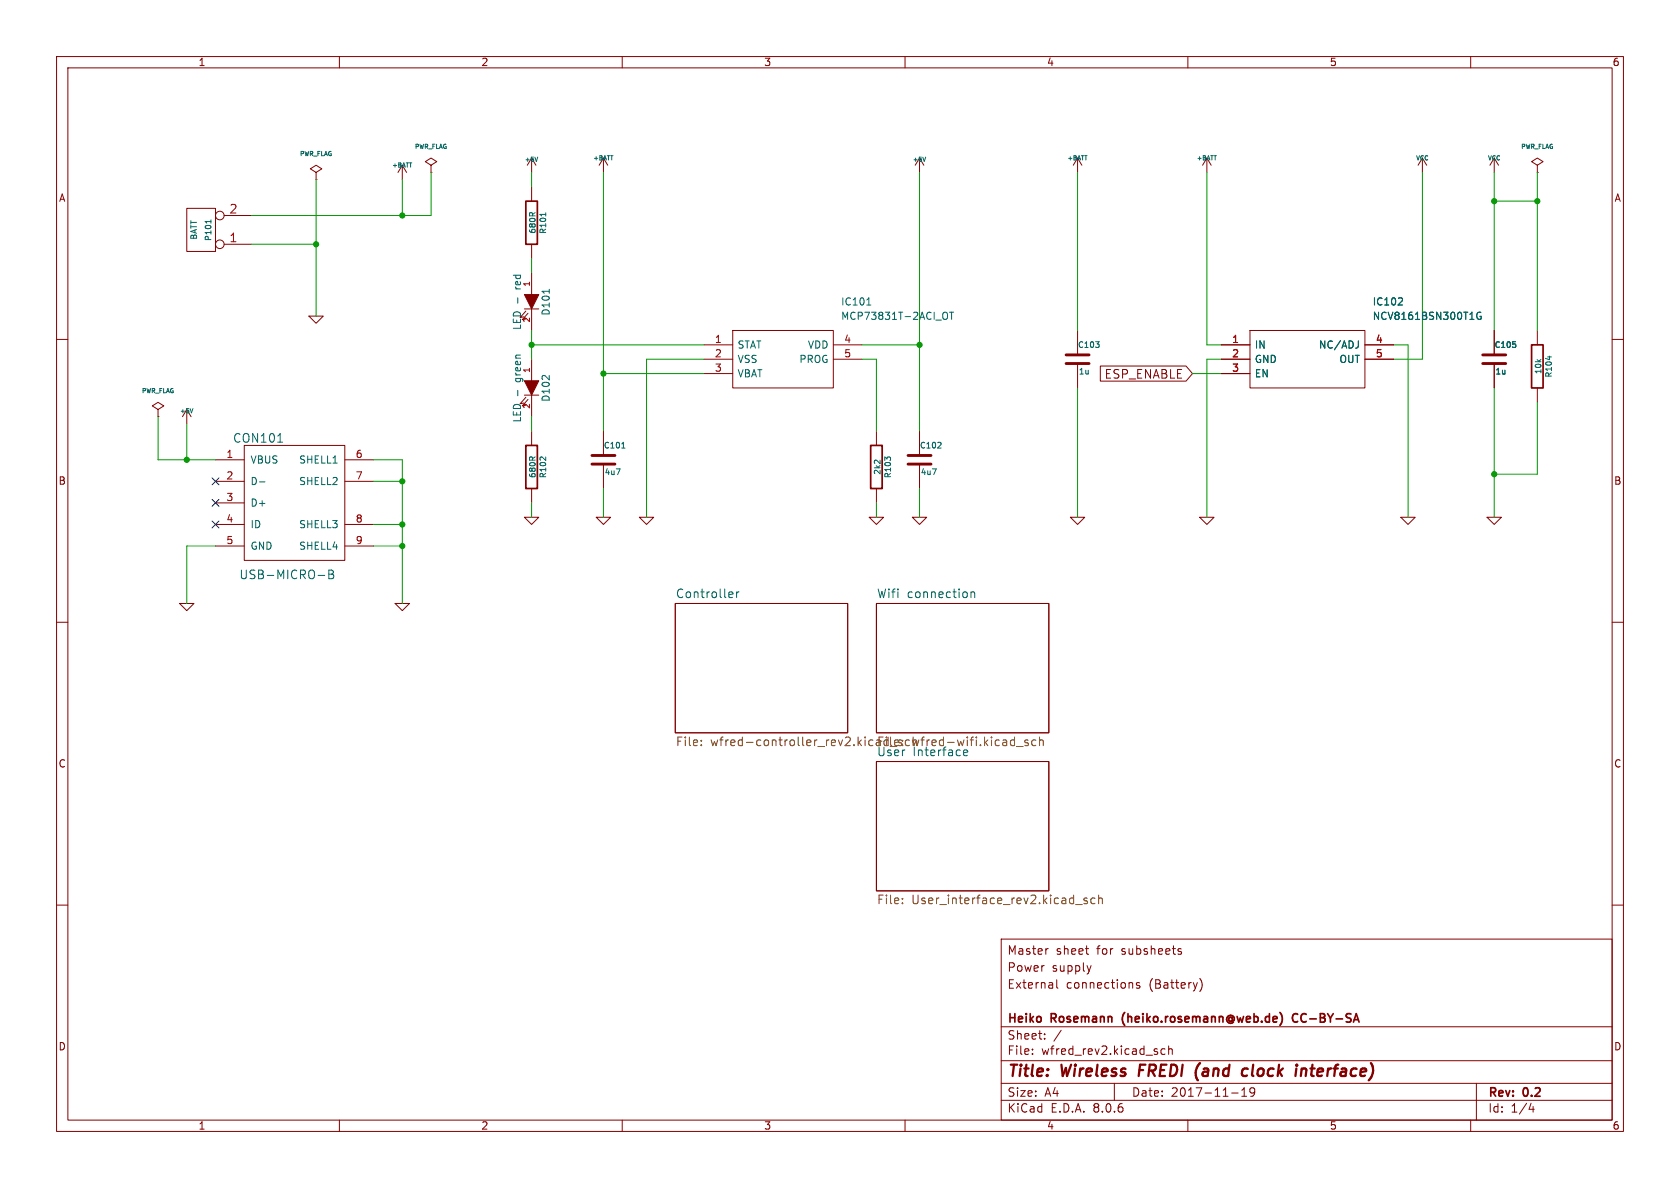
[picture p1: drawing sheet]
<svg xmlns="http://www.w3.org/2000/svg" width="297mm" height="210mm" viewBox="0 0 297 210" stroke-linecap="round" stroke-linejoin="round" font-family="sans-serif">
<g fill="none" stroke="#840000" stroke-width=".18">
<path d="M10 10h277v190h-277zM12 12h273v186h-273zM60 10v2M110 10v2M160 10v2M210 10v2M260 10v2M33 36.8h5.1v7.7h-5.1zM39.6 38.1h4.8M55.9 30.5l1-.7-1-.6-1 .6 1 .7v1.3M55.9 31.8h.1M71.1 29.2l-.7 1.3"/>
<path d="M71.1 29.2v2.6M71.1 29.2l.8 1.3M76.2 29.2l1-.6-1-.7-1 .7 1 .6v1.3M76.2 30.5h.1M94 27.9v2.6M94 33v2.6M94 27.9l-.8 1.3M94 27.9l.7 1.3M106.7 27.9v2.6M106.7 27.9l-.8 1.3M106.7 27.9l.7 1.3M162.6 27.9l-.8 1.3"/>
<path d="M162.6 27.9v2.6M162.6 27.9l.7 1.3M190.5 27.9v2.6M190.5 27.9l-.8 1.3M190.5 27.9l.8 1.3M213.4 27.9l-.8 1.3M213.4 27.9v2.6M213.4 27.9l.7 1.3M251.5 27.9l-.8 1.3M251.5 27.9v2.6M251.5 27.9l.7 1.3M264.2 27.9l-.8 1.3"/>
<path d="M264.2 27.9v2.6M264.2 27.9l.7 1.3M271.8 29.2l1-.6-1-.7-1 .7 1 .6v1.3M271.8 30.5h.1M10 60h2M39.6 43.2h4.8M54.6 55.9h2.5l-1.2 1.3zM92.7 54.6h2.5M93 55l-1.1 1.1 .7-.1M93.3 55.4l-1 1.1 .7-.1M94 43.2v2.5M94 48.3v3.8"/>
<path d="M94 54.6v3.8M129.5 58.4h17.8v10.2h-17.8zM190.5 58.4v4.3M221 58.4h20.3v10.2h-20.3zM264.2 58.4v4.3M271.8 58.4v2.6M285 60h2M27.9 72.4l1.1-.6-1.1-.7-1 .7 1 .6v1.3M27.9 73.7h.1M33 72.4l-.7 1.3M33 72.4v2.5M33 72.4l.8 1.3"/>
<path d="M43.2 78.7h17.8v20.4h-17.8zM92.7 69.9h2.5M93 70.2l-1.1 1.2 .7-.2M93.3 70.6l-1 1.2 .7-.2M94 63.5v3.8M94 69.9v3.8M94 76.2v2.5M106.7 76.2v4.3M124.5 61h5M124.5 63.5h5M124.5 66h5M147.3 61h5.1"/>
<path d="M147.3 63.5h5.1M154.9 76.2v2.5M162.6 76.2v4.3M190.5 64.3v4.3M194.5 64.7h15.2l1.1 1.3-1.1 1.4h-15.2zM215.9 61h5.1M215.9 63.5h5.1M215.9 66h5.1M241.3 61h5.1M241.3 63.5h5.1M264.2 64.3v4.3M271.8 68.6v2.5"/>
<path d="M38.1 81.3h5.1M38.1 85.1h5.1M38.1 88.9h5.1M38.1 92.7h5.1M38.1 96.5h5.1M61 81.3h5M61 85.1h5M61 92.7h5M61 96.5h5M92.7 91.4h2.5l-1.2 1.3zM94 86.4v2.5M105.4 91.4h2.5l-1.2 1.3z"/>
<path d="M106.7 82v4.4M113 91.4h2.6l-1.3 1.3zM153.7 91.4h2.5l-1.3 1.3zM154.9 86.4v2.5M161.3 91.4h2.5l-1.2 1.3zM162.6 82v4.4M189.2 91.4h2.6l-1.3 1.3zM212.1 91.4h2.5l-1.2 1.3zM247.6 91.4h2.6l-1.3 1.3zM262.9 91.4h2.5l-1.2 1.3zM10 110h2M31.7 106.7h2.6l-1.3 1.3z"/>
<path d="M69.8 106.7h2.6l-1.3 1.3zM119.4 106.7h30.5v22.8h-30.5zM154.9 106.7h30.5v22.8h-30.5zM285 110h2M154.9 134.6h30.5v22.9h-30.5zM10 160h2M285 160h2M177 166h108v32h-108zM185.3 167.7l-.3 .1M186.8 173.2v1.3l.2 .2M191.9 167.7h.6M192.3 168.7h.2"/>
<path d="M192.9 170.7l-.4 1M201.5 173.8l-.4-.1-.2 .2 .1 .2 .5 .2v.3h-.6M208.5 167.7l.3 .1M208.5 168.2l.3 .1 .1 .2-.2 .2h-.3M212.1 173a1.72 1.72 0 0 1 0 2.3M60 198v2M110 198v2M160 198v2M177 194.5h108M177 191.5h108M177 187.5h108M177 181.5h108"/>
<path d="M182.5 186.3v.1M182.5 185.5v.1M184.7 183.6v.1M184.7 182.8v.1M187.6 182.1l-1.3 2M197 191.5v3M206 185.5l-.5-.1-.3 .3v.4l.2 .2h.6M206.6 185.5l.2-.1 .4 .1v.9M206.6 184.9v1.5M210 198v2M217.7 193.2h1.2M219.5 193.8h.9"/>
<path d="M219.5 192.7l.5-.4v1.5M221.8 192.9l-.3 .3h-.3l-.2-.3 .1-.5 .4-.1 .2 .1a.99 .99 0 0 1-.3 1.4h-.3M260 198v2M261 191.5v6.5M270.7 195l-.4 1.1h.9M271 195.6v1"/>
<circle cx="38.9" cy="38.1" r=".76"/>
<circle cx="38.9" cy="43.2" r=".76"/>
</g>
<path d="M201.6 188.2l-.3 2M211.7 190.9l.1 .1M212.2 187.9l-.5 .6M220 188.9l.6 .1M220.5 190.1l-.6 .1M230.4 188.9l.5 .1 .1 .2-.2 1" fill="none" stroke="#840000" stroke-width=".4"/>
<path d="M93 35.6h2v7.6h-2zM93 78.7h2v7.7h-2zM153.9 78.7h2.1v7.7h-2.1zM270.8 61h2v7.6h-2zM226.3 179a1.76 1.76 0 0 1 0 2.2M229.3 179.3a.74 .74 0 0 0-.9 .5 .74 .74 0 0 0 .6 .9l.3-.1" fill="none" stroke="#840000" stroke-width=".3"/>
<g fill="none" stroke="#006464" stroke-width=".18">
<path d="M37.3 38.9v.6M37.3 39.2h-1l.1 .1M93.7 37.6h.3M94.6 37.6l-.5 .3M95.1 27.8l-.3 .7M96.5 37.6v.6M163.6 27.8l-.2 .7M91.5 52.6v1M97.1 51.1v.8M153.2 53.9h.8M153.5 52.8l.1-.2v1.3M167 55.2a.43 .43 0 0 1 .5 .4v.4a.43 .43 0 0 1-.5 .5"/>
<path d="M167.9 55.2h.7M168.2 55.2v1.3M247.8 52.7l.1 .2v.3l-.7 .7h.7M261.8 55.3a.59 .59 0 0 0-.7 .5 .59 .59 0 0 0 .7 .6l.1-.5h-.3M34.1 72.2l-.2 .8M49.1 78.2h.9M91.5 69v1M109.9 79.2h.6M165.7 79.2h.7M166.3 78.3v.3M193.7 60.4h.6l-.3 .4M194.3 60.9v.4"/>
<path d="M240.1 60.3v.9l-.1 .3M267.9 60.9v.4M273.9 63v.6M45.9 85.2h.9M93.7 80.8h.3M94.6 80.8l-.5 .3M95.6 80.8h.3M96.5 80.8v.6M109 82.9h.6l-.4 1M156.8 81.1l-.4-.3v.6M156.9 80.8h.4M164.8 82.9h.7l-.4 1"/>
<path d="M56.2 101.7h1.2M58.1 100.8h.5l.3 .1v.3l-.3 .3a.41 .41 0 0 1 .4 .4 .41 .41 0 0 1-.3 .4h-.6zM58.1 101.5h.5M129.1 104.6l.4 .1 .1 .3-.8 .1M129.5 105.6h-.4M130.2 104.6v1M130.7 104.6l-.3 .1-.2 .2M171.7 104.8l.2-.2 .3 .1 .1 .9M171.7 104.6v1M170.4 132.8v.7h.6"/>
</g>
<g fill="none" stroke="#725600" stroke-width=".18">
<path d="M124 131.7v.1M124 130.9v.1M159.5 130.9v.1M160.1 131.7l.5 .1M160.6 130.8l-.5 .1-.1 .6M179.7 132h1.2M181.7 130.9l-.3-.1-.2 .2v.2l.5 .2v.3h-.5M183.1 130.9l-.4-.1-.3 .3v.4l.1 .2h.6M183.8 130.9l.2-.1 .4 .1v.9M183.8 130.3v1.5M159.5 159.6v.2M159.5 158.8v.2"/>
<path d="M190.2 159.9h1.1M192.2 158.8l-.4-.1-.2 .3 .1 .2 .5 .1v.4h-.6M193.6 158.8l-.5-.1-.3 .3v.5l.2 .2h.6M194.2 158.9l.2-.2 .4 .1 .1 1M194.2 158.2v1.6"/>
</g>
<path d="M188.5 64.3h4M188.5 62.7h4M262.1 64.3h4.1M262.1 62.7h4.1M104.6 82h4.1M104.6 80.5h4.1M160.5 82h4.1M160.5 80.5h4.1" fill="none" stroke="#840000" stroke-width=".51"/>
<g fill="#840000" stroke="#840000" stroke-width=".18">
<path d="M92.7 52.1h2.5l-1.2 2.5z"/>
<path d="M92.7 67.3h2.5l-1.2 2.6z"/>
</g>
<g fill="none" stroke="#009600" stroke-width=".18">
<path d="M55.9 31.8v24.1M71.1 31.8v6.3M76.2 30.5v7.6h-31.8M94 30.5v2.5M106.7 30.5v45.7M162.6 30.5v45.7M190.5 30.5v27.9M213.4 30.5v30.5h2.5M251.5 30.5v33h-5.1M264.2 30.5v27.9M264.2 35.6h7.6M271.8 30.5v27.9"/>
<path d="M44.4 43.2h11.5M94 45.7v2.6M94 58.4v5.1M27.9 73.7v7.6h10.2M33 74.9v6.4M94 73.7v2.5M94 61h30.5M106.7 66h17.8M124.5 63.5h-10.2v27.9M152.4 63.5h2.5v12.7M152.4 61h10.2M190.5 68.6v22.8"/>
<path d="M210.8 66h5.1M215.9 63.5h-2.5v27.9M246.4 61h2.5v30.4M264.2 68.6v22.8M271.8 71.1v12.7h-7.6M38.1 96.5h-5.1v10.2M66 92.7h5.1M66 81.3h5.1v25.4M66 96.5h5.1M66 85.1h5.1M94 88.9v2.5M106.7 86.4v5"/>
<path d="M154.9 88.9v2.5M162.6 86.4v5"/>
</g>
<path d="M37.5 88.3l1.2 1.2M37.5 92.1l1.2 1.2M37.5 84.5l1.2 1.2M38.7 88.3l-1.2 1.2M38.7 92.1l-1.2 1.2M38.7 84.5l-1.2 1.2" fill="none" stroke="#000084" stroke-width=".18"/>
<g fill="#009600" stroke="#009600" stroke-width=".18">
<circle cx="71.1" cy="38.1" r=".46"/>
<circle cx="55.9" cy="43.2" r=".46"/>
<circle cx="94" cy="61" r=".46"/>
<circle cx="271.8" cy="35.6" r=".46"/>
<circle cx="264.2" cy="83.8" r=".46"/>
<circle cx="264.2" cy="35.6" r=".46"/>
<circle cx="162.6" cy="61" r=".46"/>
<circle cx="106.7" cy="66" r=".46"/>
<circle cx="71.1" cy="92.7" r=".46"/>
<circle cx="71.1" cy="96.5" r=".46"/>
<circle cx="33" cy="81.3" r=".46"/>
<circle cx="71.1" cy="85.1" r=".46"/>
</g>
<g font-size="2.8" fill="#840000">
<text x="178" y="190.9">Title:</text>
<text x="187.7" y="190.9">Wireless</text>
<text x="202.2" y="190.9">FREDI</text>
<text x="213" y="190.9">(and</text>
<text x="222.1" y="190.9">clock</text>
<text x="232.3" y="190.9">interface)</text>
</g>
<g font-size="2.1" fill="#a90000">
<text x="40.5" y="37.8">2</text>
<text x="40.5" y="42.9">1</text>
</g>
<g font-size="2.1" fill="#840000">
<text x="195.2" y="67.1">ESP_ENABLE</text>
<text x="178" y="172">Power</text>
<text x="178" y="169">Master</text>
<text x="185.9" y="172">supply</text>
<text x="186.7" y="169">sheet</text>
<text x="194" y="169">for</text>
<text x="198.4" y="169">subsheets</text>
<text x="178" y="175">External</text>
<text x="188.4" y="175">connections</text>
<text x="203.2" y="175">(Battery)</text>
<text x="178" y="184">Sheet:</text>
<text x="178" y="181.2">Heiko</text>
<text x="185.9" y="181.2">Rosemann</text>
<text x="199.1" y="181.2">(heiko.rosemann@web.de)</text>
<text x="229.8" y="181.2">CC-BY-SA</text>
<text x="178" y="186.7">File:</text>
<text x="184.1" y="186.7">wfred_rev2.kicad_sch</text>
<text x="178" y="196.9">KiCad</text>
<text x="178" y="194.1">Size:</text>
<text x="184.7" y="194.1">A4</text>
<text x="185.7" y="196.9">E.D.A.</text>
<text x="193.3" y="196.9">8.0.6</text>
<text x="200" y="194.1">Date:</text>
<text x="207" y="194.1">2017-11-19</text>
<text x="263" y="194.3">Rev:</text>
<text x="263" y="196.9">Id:</text>
<text x="267.1" y="196.9">1/4</text>
<text x="269.4" y="194.3">0.2</text>
</g>
<g font-size="2.1" fill="#006464">
<text x="41.1" y="78.5">CON101</text>
<text x="42.2" y="102.6">USB-MICRO-B</text>
<text x="119.4" y="105.8">Controller</text>
<text x="154.9" y="105.8">Wifi</text>
<text x="160.3" y="105.8">connection</text>
</g>
<g font-size="2.1" fill="#725600">
<text x="119.4" y="132.2">File:</text>
<text x="125.6" y="132.2">wfred-controller_rev2.kicad_schFile:</text>
<text x="154.9" y="133.8">User</text>
<text x="161.1" y="132.2">wfred-wifi.kicad_sch</text>
<text x="161.3" y="133.8">Interface</text>
<text x="154.9" y="160.1">File:</text>
<text x="161.1" y="160.1">User_interface_rev2.kicad_sch</text>
</g>
<g font-size="1.8" fill="#840000">
<text x="35" y="11.9">1</text>
<text x="85" y="11.9">2</text>
<text x="135" y="11.9">3</text>
<text x="185" y="11.9">4</text>
<text x="235" y="11.9">5</text>
<text x="285" y="11.9">6</text>
<text x="10.3" y="35.9">A</text>
<text x="285.3" y="35.9">A</text>
<text x="10.3" y="85.9">B</text>
<text x="285.3" y="85.9">B</text>
<text x="10.3" y="135.9">C</text>
<text x="285.3" y="135.9">C</text>
<text x="10.3" y="185.9">D</text>
<text x="285.3" y="185.9">D</text>
<text x="35" y="199.9">1</text>
<text x="85" y="199.9">2</text>
<text x="135" y="199.9">3</text>
<text x="185" y="199.9">4</text>
<text x="235" y="199.9">5</text>
<text x="285" y="199.9">6</text>
</g>
<g font-size="1.8" fill="#006464">
<text x="92.3" y="51.1" transform="rotate(-90 92.3 51.1)">red</text>
<text x="92.3" y="58.4" transform="rotate(-90 92.3 58.4)">LED -</text>
<text x="97.4" y="55.9" transform="rotate(-90 97.4 55.9)">D101</text>
<text x="148.6" y="54.2">IC101</text>
<text x="148.6" y="56.7">MCP73831T-2ACI_OT</text>
<text x="242.6" y="54.2">IC102</text>
<text x="242.6" y="56.7">NCV8161BSN300T1G</text>
<text x="130.3" y="61.8">STAT</text>
<text x="130.3" y="64.4">VSS</text>
<text x="141.2" y="64.4">PROG</text>
<text x="142.7" y="61.8">VDD</text>
<text x="221.7" y="61.8">IN</text>
<text x="221.7" y="64.4">GND</text>
<text x="233.1" y="61.8">NC/ADJ</text>
<text x="236.7" y="64.4">OUT</text>
<text x="92.3" y="67.4" transform="rotate(-90 92.3 67.4)">green</text>
<text x="97.4" y="71.1" transform="rotate(-90 97.4 71.1)">D102</text>
<text x="130.3" y="66.9">VBAT</text>
<text x="221.7" y="66.9">EN</text>
<text x="92.3" y="74.8" transform="rotate(-90 92.3 74.8)">LED -</text>
<text x="44.2" y="82.1">VBUS</text>
<text x="52.8" y="82.1">SHELL1</text>
<text x="44.2" y="86">D-</text>
<text x="44.2" y="89.8">D+</text>
<text x="52.8" y="86">SHELL2</text>
<text x="44.2" y="93.6">ID</text>
<text x="52.8" y="93.6">SHELL3</text>
<text x="44.2" y="97.4">GND</text>
<text x="52.8" y="97.4">SHELL4</text>
</g>
<g font-size="1.8" fill="#a90000">
<text x="126.3" y="60.7">1</text>
<text x="126.3" y="63.2">2</text>
<text x="126.3" y="65.8">3</text>
<text x="149.2" y="60.7">4</text>
<text x="149.2" y="63.2">5</text>
<text x="217.7" y="60.7">1</text>
<text x="217.7" y="63.2">2</text>
<text x="217.7" y="65.8">3</text>
<text x="243.1" y="60.7">4</text>
<text x="243.1" y="63.2">5</text>
<text x="39.9" y="81">1</text>
<text x="62.8" y="81">6</text>
<text x="39.9" y="84.8">2</text>
<text x="39.9" y="88.6">3</text>
<text x="62.8" y="84.8">7</text>
<text x="39.9" y="92.5">4</text>
<text x="62.8" y="92.5">8</text>
<text x="39.9" y="96.3">5</text>
<text x="62.8" y="96.3">9</text>
</g>
<g font-size="1.4" fill="#006464">
<text x="94.9" y="41.4" transform="rotate(-90 94.9 41.4)">680R</text>
<text x="96.7" y="41.5" transform="rotate(-90 96.7 41.5)">R101</text>
<text x="35" y="42.5" transform="rotate(-90 35 42.5)">BATT</text>
<text x="37.6" y="42.7" transform="rotate(-90 37.6 42.7)">P101</text>
<text x="190.5" y="61.7">C103</text>
<text x="264.1" y="61.7">C105</text>
<text x="190.6" y="66.4">1u</text>
<text x="264.3" y="66.4">1u</text>
<text x="272.7" y="66.3" transform="rotate(-90 272.7 66.3)">10k</text>
<text x="274.5" y="66.9" transform="rotate(-90 274.5 66.9)">R104</text>
<text x="106.6" y="79.5">C101</text>
<text x="162.5" y="79.5">C102</text>
<text x="94.9" y="84.6" transform="rotate(-90 94.9 84.6)">680R</text>
<text x="96.7" y="84.6" transform="rotate(-90 96.7 84.6)">R102</text>
<text x="106.8" y="84.2">4u7</text>
<text x="155.9" y="84" transform="rotate(-90 155.9 84)">2k2</text>
<text x="157.7" y="84.6" transform="rotate(-90 157.7 84.6)">R103</text>
<text x="162.7" y="84.2">4u7</text>
</g>
<g font-size="1.4" fill="#a90000">
<text x="93.7" y="50.8" transform="rotate(-90 93.7 50.8)">1</text>
<text x="93.7" y="57.1" transform="rotate(-90 93.7 57.1)">2</text>
<text x="93.7" y="66" transform="rotate(-90 93.7 66)">1</text>
<text x="93.7" y="72.4" transform="rotate(-90 93.7 72.4)">2</text>
</g>
<g font-size="1.1" fill="#006464">
<text x="52.9" y="27.8">PWR_FLAG</text>
<text x="69.2" y="29.8">+BATT</text>
<text x="73.2" y="26.5">PWR_FLAG</text>
<text x="92.7" y="28.8">+5V</text>
<text x="104.8" y="28.5">+BATT</text>
<text x="161.2" y="28.8">+5V</text>
<text x="188.6" y="28.5">+BATT</text>
<text x="211.4" y="28.5">+BATT</text>
<text x="250.2" y="28.5">VCC</text>
<text x="262.9" y="28.5">VCC</text>
<text x="268.8" y="26.5">PWR_FLAG</text>
<text x="25" y="69.7">PWR_FLAG</text>
<text x="31.7" y="73.3">+5V</text>
</g>
</svg>
